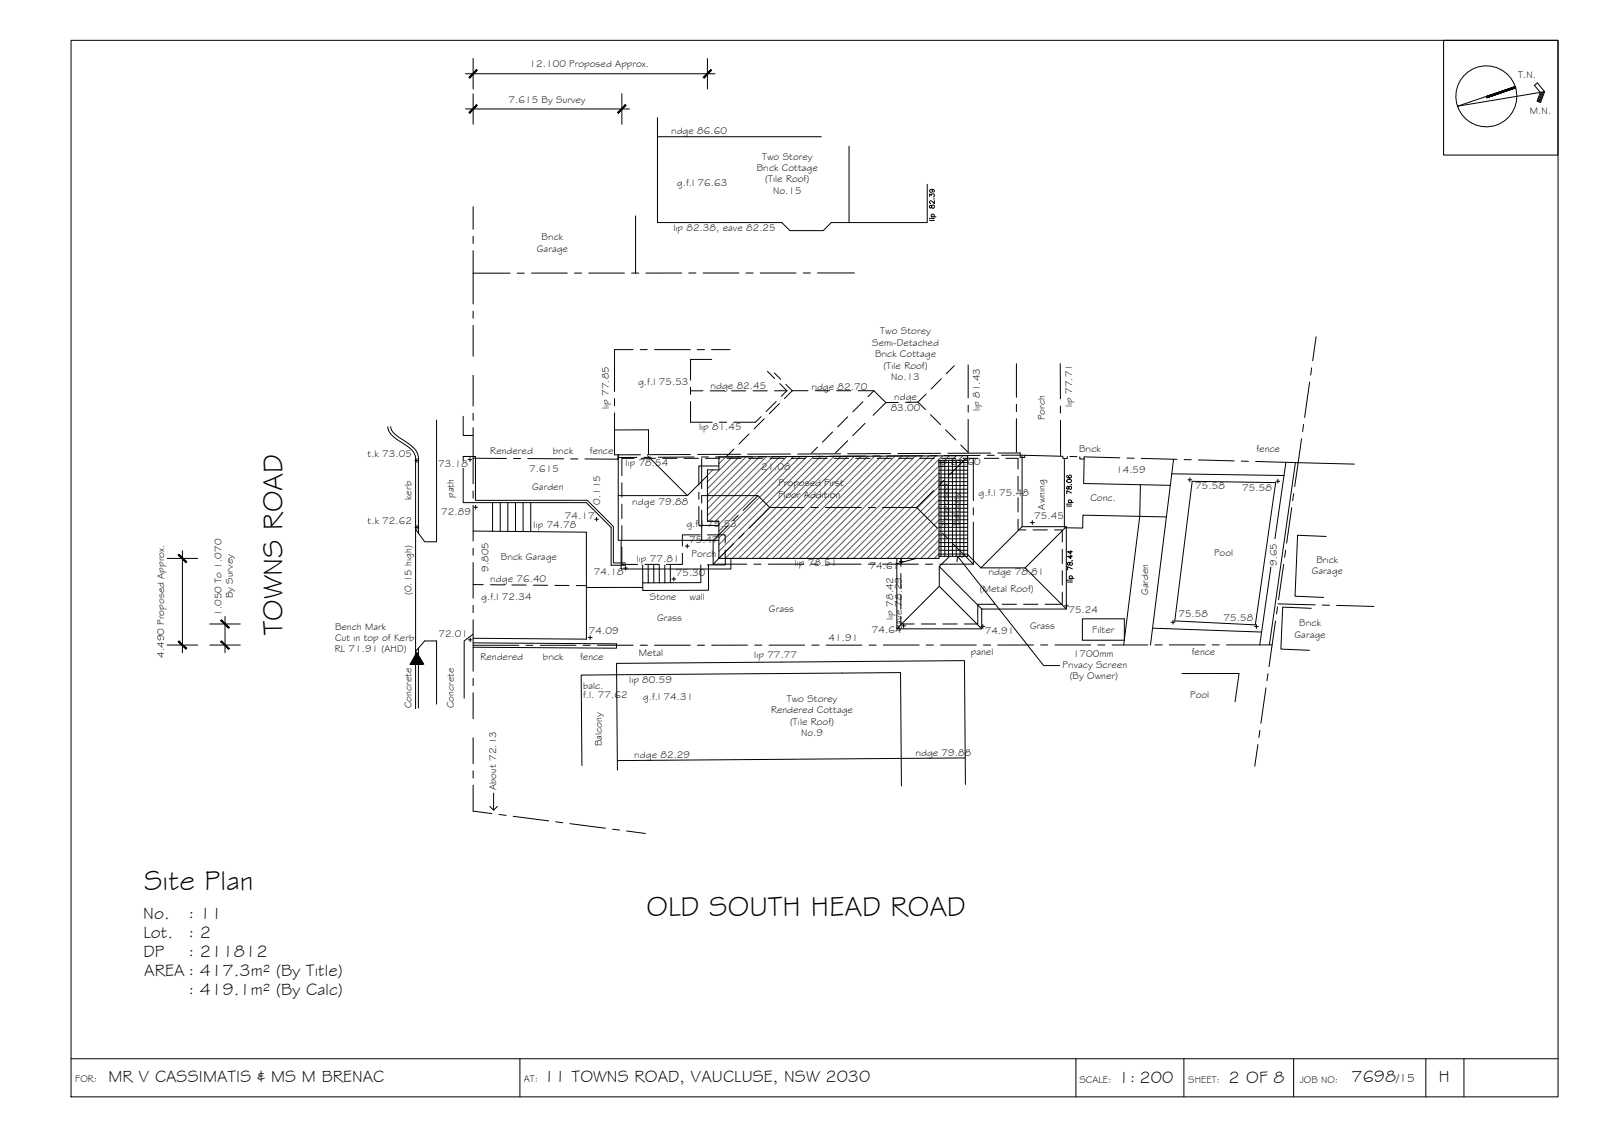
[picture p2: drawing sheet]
<svg xmlns="http://www.w3.org/2000/svg" width="420mm" height="297mm" viewBox="0 0 420 297" stroke-linecap="round" stroke-linejoin="round" font-family="sans-serif">
<!-- layer: BORDER -->
<g fill="none" stroke="#000" stroke-width=".26">
<path d="M18.6 10.6h390v277h-390zM378.6 10.6h30v30.1h-30zM397.4 22.7l-15.1 5.1 22.8-3.8-1.9-2.3-.8 .7 1.6 1.8-.9 2.3 1 .4 1-2.9M397.5 23l-7.6 2.6M404.2 24.2l-.8 2.4M404.5 24.1l-.9 2.6M404.8 24.1l-1 2.7M18.6 277.6h390M136.4 277.6v10M282.2 277.6v10M310.5 277.6v10M339.3 277.6v10"/>
<path d="M374 277.6v10M383.9 277.6v10"/>
<circle cx="389.8" cy="25.3" r="8"/>
</g>
<g fill="#000" stroke="#000" stroke-width=".26">
<path d="M389.8 25.3l7.6-2.6zM389.8 25.3l7.6-2.6 .1 .3z"/>
<path d="M389.8 25.3l.1 .3 7.6-2.6zM389.9 25.6l7.6-2.6z"/>
</g>
<!-- layer: HGTS_11 -->
<g fill="none" stroke="#000" stroke-width=".26">
<path d="M243.9 57.3h.1M243.8 51.5v-.6l.5 .3a.41 .41 0 0 1 .7-.3 .41 .41 0 0 1-.2 .7M243.8 57.8h1.3M243.9 53.9v.6h.3a.5 .5 0 0 1 .2-.6 .5 .5 0 0 1 .6 0l.1 .4-.3 .3-.4-.2-.2-.5zM244.2 49.6a.39 .39 0 0 1 .4 .6 .39 .39 0 0 1-.6 .1 .39 .39 0 0 1 0-.6h.8l.3 .3-.2 .4M244.2 57.3h.9M244.2 56.8h1.3M244.4 56.8a.39 .39 0 0 1 0-.5 .39 .39 0 0 1 .5 0 .39 .39 0 0 1 0 .5M245 52.1h-.1M245.1 52.6v.8l-1.1-.8-.2 .5 .3 .3M123.3 120v1M108.8 120.7h1"/>
<path d="M108.8 138.2h1M109.3 120.3v1M109.4 137.7v1M122.8 120.5h.9M124.3 133h1M124.7 132.5v1M156 136.1h1M156.5 135.6v1M270.2 137h1.1M270.7 136.5v1M279.8 132.7h1.2M279.9 132.2h.1"/>
<path d="M279.9 127.6v.6h.3a.5 .5 0 0 1 .2-.6 .5 .5 0 0 1 .6 0v.4l-.2 .3-.4-.2-.2-.5zM279.9 125.8a.62 .62 0 0 1 .7-.2 .62 .62 0 0 1 .4 .7 .62 .62 0 0 1-.8 .3 .62 .62 0 0 1-.3-.8zM280 124.6l-.1 .1a.57 .57 0 0 0 .5 .6 .57 .57 0 0 0 .6-.6 .39 .39 0 0 0-.7 0 .39 .39 0 0 0 .3 .6M280.2 132.2h.8M280.2 131.7h1.3M280.4 131.7a.39 .39 0 0 1-.1-.5 .39 .39 0 0 1 .6 0 .39 .39 0 0 1-.1 .5M281 127h-.1M281 129.2l-1.2-.6v.9M311.6 125.8h1M312.1 125.3v1M334.6 126.2h1M335.1 125.7v1"/>
<path d="M163.6 148.9h1M164.1 148.5v1M176.2 151.8h1M176.7 151.3v1M179.8 143.2h.9M180.2 142.7v1M235.9 147.2h1M236.4 146.7v1M279.2 158.8h1M279.7 158.3v1M280.1 152.1h.1M280 152.6h1.2"/>
<path d="M280.1 147.5v.6h.3a.51 .51 0 0 1 .2-.6 .51 .51 0 0 1 .6 0v.6l-.2 .1h-.3l-.3-.7zM280.4 152.1h.8M280.4 151.7h1.3M280.6 151.7a.39 .39 0 0 1 0-.6 .39 .39 0 0 1 .5 0 .39 .39 0 0 1 0 .6M280.8 145.5v.9l-.8-.6h1.2M280.8 144.3v.9l-.8-.6h1.2M281.2 146.9l-.1 .1M281.2 149.2l-1.2-.6v.8M122.8 167.7h1M123.3 167.3v.9M154.3 167.1h1M154.8 166.7v1"/>
<path d="M236.5 164.1h1M237 163.6v1M257.3 164.2h1M257.8 163.7v1.1M307.1 163.1h1M307.6 162.6v1M329 164.3h1M329.5 163.8v1"/>
</g>
<!-- layer: EXISTING -->
<g fill="none" stroke="#000" stroke-width=".26">
<path d="M101.7 111.9a4.2 4.2 0 0 0 2.3 3.2 16.5 16.5 0 0 1 4.5 3.5l.5 1.6v50.6M102.5 111.9a3.4 3.4 0 0 0 2 2.6 12.8 12.8 0 0 1 4.9 4.1l.3 1.6v19.6M114.5 110.1v31.9h-3.1l-2.4-3.2M121.5 109.2v5h2.6M168 119.2h-5.9M181.1 119.2h-11.3M194.2 119.1h-11.2M207.3 119l-11.2 .1M220.5 119h-11.3M233.6 118.9l-11.3 .1M246.7 118.8l-11.2 .1M259.8 118.8h-11.2"/>
<path d="M261.7 118.8h5.9v1.1h1.2v-.5M278.8 119.6v.6h1.1v-.5M283.2 119.8v.5h1.1l.1-.5M121.5 122.8v9h32.3l6.5 6.5v9.9h3.7M121.5 120.8v-1.1h3.2v11.5h29.3l6.9 6.8v9.6h3.1M124.1 139.2l29.7 .3v28.1l-29.7-.3M129.2 131.8v7.5M131.2 131.8v7.5M133.2 131.8v7.5M135.2 131.8v7.5M137.2 131.8v7.6M139.2 131.8v7.6"/>
<path d="M163.1 126.6v3.7M163.1 132.2v3.7M163.1 137.8v3.8M166.3 120.2h-3.2v4.5M168.2 120.2h3.7M173.8 120.2h3.8M179.4 120.2h3.8M185 120.2h3.8M190.7 120.2h3.7M196.3 120.2h3.8M201.9 120.2h3.8M207.5 120.2h3.8"/>
<path d="M213.2 120.2h3.7M218.8 120.2h3.8M224.4 120.2h3.8M230 120.2h3.8M235.7 120.2h3.7M241.3 120.2h3.8M246.9 120.2h3.8M252.5 120.2h3.8M258.2 120.2h3.7M263.8 120.2h3.2v2.8M267 136.1v2.8h2.1M267 124.9v3.7"/>
<path d="M267 130.5v3.7M270.9 138.9h3.8M276.6 138.9h2v3.2M284.3 120.3l-.1 6.5 14.9 .3-.2 8.3-14.9-.3v3.3h-4.8M299.1 127.1l7.8 .1M305.9 135.5l-7-.1-4.2 33.7M307.3 124.2l29.4 .5M307.8 120.4l-6.1 48.7M312.7 126.2l21.9 .3-5.4 37.3-21.1-1zM337.3 121.2l-2.9 20M339.8 121.3l-6.9 47.7M124.1 153.3h2.7"/>
<path d="M128.6 153.3h3.8M134.2 153.4h3.8M139.9 153.4l3.7 .1M145.5 153.5h3.8M151.1 153.5h2.7M163.1 143.4v4.6h4.2M168.6 154h-14.8M169.1 148h3.8M170 148.2v4.6M171.5 148.2v4.6M172.9 148.1v4.7M174.4 148.1v4.7"/>
<path d="M175.8 148.1v4.7h-7.2v-4.6M179 145v3h-4.2M183.6 140.2h-4.6v3M183.8 148.1v4.7h-8M185.5 140.2h4.7v2.2M185.8 148.1v6.6l-17.2 .1v-2M190.2 144.2v2.2h6M190.2 146.4v1.7h-4.7M198 146.4h3.8M203.7 146.4h3.7M209.3 146.4h3.7M214.9 146.4h3.8"/>
<path d="M220.5 146.4h3.8M226.2 146.4h3.7M231.8 146.4h4.5v2M236.3 150.3v3.8M236.3 155.9v3.8M261 158.4h-4.6v5.2h-3.5M262.8 158.4h3.8M268.5 158.4h3.7M278.6 155.2v3.2h-4.5M278.6 144v3.7M278.6 149.6v3.8M333.3 148.7l-2.9 20.4"/>
<path d="M109.7 169.9v15.7M124.1 166.3l-2.4 1.7v15M124.1 168.5l37.6 .3v1.1l-37.6-.2M236.3 161.6v2h3.5M241.7 163.6h3.7M247.3 163.6h3.7M283.9 162.2h11v5.6h-11zM302.3 164.7l28.6 1M310 176.6h15l-1.1 7.4M114.5 184.6v-16.6h-3.1l-2.4 2.8v15"/>
</g>
<!-- layer: BDY_03 -->
<path d="M162.1 119.8v.6" fill="none" stroke="#000" stroke-width=".26"/>
<!-- layer: BOUNDARY -->
<g fill="none" stroke="#000" stroke-width=".26">
<path d="M124.1 54.2v5.9M124.1 62v1.9M124.1 65.7v14M124.1 71.6h9.7M135.6 71.6h1.9M139.4 71.6h9.4M150.7 71.6h1.8M154.4 71.6h9.4M165.7 71.6h1.8M178.8 71.6h-9.4M180.6 71.6h1.9M184.4 71.6h9.4"/>
<path d="M195.7 71.6h1.8M199.4 71.6h9.4M212.5 71.6h-1.8M214.4 71.6h9.7M124.1 81.6v1.9M124.1 85.3v8.1M124.1 98.4v8.1M344 96.4l-.2 1.9M345.2 88.3l-.9 6.3M124.1 108.3v1.9M124.1 112.1v8.1M167 119.9h-4.9v.5l-8.7-.1"/>
<path d="M168.9 119.9h1.9M182 119.8l-9.3 .1M185.8 119.8h-1.9M197 119.7l-9.4 .1M200.8 119.7h-1.9M212 119.6l-9.3 .1M215.8 119.6h-1.9M227 119.6h-9.3M230.8 119.5l-1.9 .1M242 119.5h-9.4M243.9 119.5h1.9M257 119.4h-9.3"/>
<path d="M258.9 119.4h1.9M262.7 119.4l16 .2M280.6 119.7h1.9M284.3 119.8l9.4 .2M341.4 115l-.9 6.3 14.7 .4M341.9 111.3l-.3 1.8M343.5 100.2l-1.3 9.2M124.1 128.7v1.9M124.1 132.5v9.4M132.8 120.2l-8.7-.1v6.7M134.7 120.2h1.9M138.4 120.2l9.4 .1"/>
<path d="M149.7 120.3h1.9M295.6 120.1h1.8M299.3 120.2l9.4 .2M310.6 120.5h1.8M314.3 120.6l9.4 .2M325.6 120.9h1.8M329.3 121l11.2 .3-.9 6.2M338.8 133.1l-1.4 9.3M339.3 129.4l-.3 1.8M124.1 143.7v1.9M124.1 147.5v9.3M124.1 158.7v1.9"/>
<path d="M335.1 159.1l-.3 1.9M335.2 158.3l9.7 .3M336.7 148l-1.4 9.2M337.2 144.2l-.3 1.9M346.8 158.6l1.9 .1M350.5 158.7l9.8 .3M124.1 162.5v6.7h11.9M124.1 169.2v6.8M124.1 177.9v1.8M137.9 169.2h1.9M141.7 169.2h9.4M152.9 169.2h1.9"/>
<path d="M156.7 169.2h9.4M167.9 169.2h1.9M171.7 169.2h9.3M182.9 169.2h1.9M196.1 169.1l-9.4 .1M197.9 169.1h1.9M201.7 169.1h9.4M212.9 169.1h1.9M216.7 169.1h9.3M227.9 169.1h1.9M231.7 169.1h9.4M242.9 169.1h1.9"/>
<path d="M246.7 169.1h9.4M257.9 169.1h1.9M271 169.1h-9.3M272.9 169.1h1.9M276.7 169.1h9.4M287.9 169.1h1.9M291.7 169.1h9.4M304.8 169.1h-1.9M306.7 169.1h9.3M317.9 169.1h1.9M332.6 176.6l-.3 1.9M333.6 169.1l-.8 5.7"/>
<path d="M334.5 162.8l-.9 6.3h-11.9M124.1 181.6v6.8M124.1 193.4v6.8M329.9 195.2l-.8 5.7M330.4 191.5l-.2 1.8M332 180.3l-1.3 9.3M124.1 202.1v1.9M124.1 205.8v6.9l4.9 .6M130.9 213.5l1.8 .3M134.6 214l9.3 1.2M145.8 215.4l1.8 .3M149.5 215.9l9.3 1.2"/>
<path d="M160.6 217.4l1.9 .2M164.3 217.9l5 .6"/>
</g>
<!-- layer: BLD_01 -->
<path d="M162.1 119.2v1.2" fill="none" stroke="#000" stroke-width=".26"/>
<!-- layer: ROOFPLAN EXIST. -->
<g fill="none" stroke="#000" stroke-width=".26">
<path d="M172.4 30.8v27.5h32.6l2.2 2.2h8.7l2.1-2.2h25.2v-10M172.4 35.8h43M222.7 38.3v20M166.7 56.6v15M166 91.7h-4.8v11M167.9 91.7h1.9M171.6 91.7h9.4M182.9 91.7h1.9M186.6 91.7h4.9M186.7 94.2h-5.6v5.5M201.3 97.4l1.9 1.8M203.1 97.8l1.7 1.7"/>
<path d="M246.9 99.3l-2.7 2.7M250.3 95.9l-2.1 2.1M253.9 95.7v8.6M266.6 95.4v8.8M278.1 95.3v9.3M161.2 108.3v10.9h.9v22.5h26.4M161.2 112.7h8.9v6.3M161.2 104.5v1.9M169.8 119.5l10.5 10.4 5.2-5.2M181.1 101.5v1.9M181.1 105.3v5.4h5.7M181.1 102.5h3.3"/>
<path d="M186.3 102.5h3.7M188.7 110.7h1.8M191.9 102.5h3.7M192.5 117.7l-2.1 2.1M196.5 113.8l-2.7 2.6M197.5 102.5h3.7M199.6 109.2l-1.5 1.5h-5.7M200.4 109.8l-2.6 2.6M203.6 105.3l-2.7 2.6M204.4 105.8l-2.6 2.7M204.5 100.6l1.9 1.8M206.1 100.8l1.7 1.6"/>
<path d="M206.4 102.4l-3.3 .1M206.4 102.4l-1.5 1.5M207.8 102.4l-2.1 2.1M207.8 102.4h4.1M213.8 102.4h3.8M214.4 117.2l-1.6 1.6M218.4 113.3l-2.7 2.6M219.4 102.4h3.8M222.3 115.5l-3.2 3.3M222.3 109.3l-2.6 2.6M225.1 102.4h4.1l3.1 3.2M226.3 105.3l-2.6 2.7"/>
<path d="M226.9 111l-3.2 3.2M229.2 102.4l-1.5 1.6M232.3 105.6l-3.3 3.3M235.6 105.5l-3.3 .1M240.8 105.4l1.9 2M240.8 105.4l-3.3 .1M242.9 103.3l-2.1 2.1M244 108.7l2.7 2.7M248 112.7l2.7 2.6M253.9 110v8.6l-1.9-1.9M253.9 106.2v1.9M266.6 106v1.9"/>
<path d="M266.6 109.8v8.7M268.1 119.5v18.6h11.6v21.6h-22.2v5.2h-22.3v-18.5M278.1 106.5v1.8M278.1 110.2l.1 9.2M162.1 129.9h18.2M268.1 138.1l-10.8 10.8h11.6M279.2 120.5v17.6M279.7 138.1l-10.8 10.8 10.8 10.8M162.9 141.7v7.5h28.8v-2.8M240.2 146.4l-5 1.4M246.3 153.7v-5.2l11.2 11.2M249 145.9l-2.7 2.6"/>
<path d="M253.8 145.4l3.5 3.5M343.9 159.5l-7.5-.3-.4 10-.1 1 7.5 .3M347.8 140.6l-7.5-.3-.7 16 7.5 .3M235.2 164.9l11.1-11.2 11.2 11.2M253.2 198.7l-91.3 .7M152.6 200.7l-.2-23.7 83.8-.7 .2 29.8M161.9 201.9l-.2-28 91.2-.7 .3 32.5"/>
</g>
<!-- layer: TEXT -->
<path d="M109.3 171l1.8 3h-3.5zM107.6 174h3.5z" fill="#000" stroke="#000" stroke-width=".26"/>
<!-- layer: HATCH -->
<g fill="none" stroke="#545454" stroke-width=".26">
<path d="M188.6 119.8h-.1M190.3 119.8l-1.8 1.8M192.1 119.8l-6.6 6.6M193.9 119.8l-8.4 8.3M195.7 119.8l-10.2 10.1M197.4 119.8l-11.9 11.8M199.2 119.7l-13.7 13.7M201 119.7l-15.5 15.5M202.8 119.7l-17 17M204.6 119.7l-17 17M206.3 119.7l-17.8 17.8M208.1 119.7l-19.6 19.6"/>
<path d="M209.9 119.7l-21.4 21.3M211.7 119.7l-23.2 23.1M213.4 119.7l-24.9 24.9M215.2 119.7l-26.7 26.6M217 119.6l-26.8 26.8M218.8 119.6l-26.8 26.8M220.5 119.6l-26.7 26.8M222.3 119.6l-26.8 26.8M224.1 119.6l-26.8 26.8M225.9 119.6l-26.8 26.8M227.7 119.6l-26.8 26.8M229.4 119.6l-26.8 26.8"/>
<path d="M231.2 119.6l-26.8 26.8M233 119.6l-26.9 26.8M234.7 119.6l-26.8 26.8M236.5 119.6l-26.8 26.8M238.3 119.5l-26.8 26.9M240.1 119.5l-26.9 26.9M241.9 119.5l-26.9 26.9M243.6 119.5l-26.8 26.9M245.4 119.5l-26.9 26.9M247.2 119.5l-26.9 26.9M249 119.5l-1.2 1.2M250.7 119.5l-1.1 1.2"/>
<path d="M252.5 119.5l-1.2 1.2M253.8 120l-.7 .7M187 123.2l-1.5 1.4M246.3 122.2l-24.2 24.2M246.3 123.9l-22.5 22.5M246.3 125.7l-20.7 20.7M246.3 127.5l-18.9 18.9M246.3 129.2l-17.2 17.2M246.3 131l-15.4 15.4M246.3 132.8l-13.6 13.6M246.3 134.5l-11.9 11.9M246.3 136.3l-10.1 10.1"/>
<path d="M246.3 138.1l-8.3 8.3M246.3 139.9l-6.6 6.5M246.3 141.6l-4.8 4.8M246.3 143.4l-3 3M246.3 145.2l-1.3 1.2"/>
</g>
<!-- layer: NEWWORK -->
<path d="M253.8 120.7h-7.5v25.7h-57.8v-9.7h-3v-13.5h3v-3.4l65.3-.3v26.4h-7.5" fill="none" stroke="#000" stroke-width=".26"/>
<!-- layer: TILES -->
<g fill="none" stroke="#000" stroke-width=".26">
<path d="M246.3 121.3h7.5M246.3 122.3h7.5M246.3 123.3h7.5M246.3 124.3h7.5M246.3 125.3h7.5M246.3 126.3h7.5M246.3 127.3h7.5M246.3 128.3h7.5M246.3 129.3h7.5M246.3 130.3h7.5M246.3 131.3h7.5M246.3 132.3h7.5"/>
<path d="M246.3 133.3h7.5M246.3 134.3h7.5M246.3 135.3h7.5M246.3 136.3h7.5M246.3 137.3h7.5M246.3 138.3h7.5M246.3 139.3h7.5M246.8 120.7v25.2M247.8 120.7v25.2M248.8 120.7v25.2M249.8 120.7v25.2M250.8 120.7v25.2"/>
<path d="M251.8 120.7v25.2M252.8 120.7v25.2M246.3 140.3h7.5M246.3 141.3h7.5M246.3 142.3h7.5M246.3 143.3h7.5M246.3 144.3h7.5M246.3 145.3h7.5"/>
</g>
<!-- layer: ROOFPLAN NEW -->
<g fill="none" stroke="#000" stroke-width=".26">
<path d="M183.3 132.8v4.9h5.2M183.3 129v1.9M184 120.2v7.9M184 130v1.9M184 133.7v8h3M184 129.9h14.8M188.5 122.2h-5.2v4.9M190.9 137.8l-3.9 3.9M193.6 135.1l-1.4 1.4M195.1 139.8l-1.3 1.3M198.8 129.9l3.1 3.1M198.8 129.9l-3.9 3.9"/>
<path d="M210.8 133h-8.9l-5.4 5.5M212.7 133h1.9M216.5 133h9.4M227.7 133h1.9M231.5 133h8.9M244.8 128.6l-4.4 4.4 5.5 5.5M247.2 139.8l1.3 1.3M247.5 126l-1.3 1.3M253.2 120.2l-4.4 4.4M255.3 120.2v11M255.3 133.1v1.9M255.3 136.9v11"/>
<path d="M187 141.7v6.2M187 147.9h8.8M192.5 142.5l-5.5 5.4M197.7 147.9h1.9M201.5 147.9h9.3M212.7 147.9h1.9M216.5 147.9h9.4M227.7 147.9h1.9M231.5 147.9h9.3M242.7 147.9h1.9M246.5 147.9h8.8M249.8 142.5l5.5 5.4"/>
</g>
<!-- layer: 0 -->
<path d="M251.1 145.9l22.6 28.6h4.2M252.5 146l-1.4-.1-.1 1.3M128.5 211.4l1 1 1-1M129.5 207.9v4.5" fill="none" stroke="#000" stroke-width=".26"/>
<!-- layer: DIMENSION -->
<path d="M122.1 19.3h65.4M124.1 15.3v8M185.5 15.3v8M122.1 28.6h43M124.1 24.6v8M163.1 24.6v8M43.8 146.4h8M47.8 144.4v26.7M43.8 169.1h8M55 163.6h8M55 169.1h8M59 161.6v9.5" fill="none" stroke="#000" stroke-width=".26"/>
<!-- layer: 0 -->
<g fill="#000" stroke="#000" stroke-width=".26">
<path d="M125 18.2l-1.8 2.3 2-2zM125 18.2l-1.8 2.3-.2-.3z"/>
<path d="M125 27.5l-1.8 2.2 2-2zM125 27.5l-1.8 2.2-.2-.2z"/>
<path d="M162 29.5l.2 .2 1.8-2.2zM164 27.5l.2 .2-2 2z"/>
<path d="M186.4 18.2l-2 2 .2 .3zM186.4 18.2l.2 .3-2 2z"/>
<path d="M46.7 145.5l2.1 2 .2-.2zM47 145.3l2 2-2.3-1.8z"/>
<path d="M47 168l-.3 .2 2.3 1.8zM46.7 168.2l2.3 1.8-.2 .2z"/>
<path d="M58.1 168l-.2 .2 2.2 1.8zM57.9 168.2l2.2 1.8-.2 .2z"/>
<path d="M57.9 162.7l2 2 .2-.2zM58.1 162.5l2 2-2.2-1.8z"/>
</g>
<g font-size="7.5">
<text x="74.1" y="166.5" transform="rotate(-90 74.1 166.5)">TOWNS ROAD</text>
<text x="37.8" y="233.3">Site Plan</text>
<text x="169.6" y="240.2">OLD SOUTH HEAD ROAD</text>
</g>
<g font-size="4.5">
<text x="37.6" y="240.8">No.</text>
<text x="37.6" y="245.8">Lot.</text>
<text x="49.4" y="240.8">: 11</text>
<text x="49.4" y="245.8">: 2</text>
<text x="37.6" y="250.9">DP</text>
<text x="49.4" y="250.9">: 211812</text>
<text x="37.8" y="255.9">AREA : 417.3m² (By Title)</text>
<text x="49.4" y="260.9">: 419.1m² (By Calc)</text>
<text x="28.4" y="283.6">MR V CASSIMATIS &amp; MS M BRENAC</text>
<text x="142.6" y="283.6">11 TOWNS ROAD, VAUCLUSE, NSW 2030</text>
<text x="293.4" y="283.9">1: 200</text>
<text x="322.2" y="283.9">2 OF 8</text>
<text x="354.4" y="283.8">7698</text>
<text x="377.4" y="283.7">H</text>
</g>
<text font-size="3.2" x="366.2" y="283.8">/15</text>
<g font-size="2.6">
<text x="138.9" y="17.6">12.100 Proposed Approx.</text>
<text x="398.2" y="20.5">T.N.</text>
<text x="133.4" y="27">7.615 By Survey</text>
<text x="401.3" y="30">M.N.</text>
<text x="176" y="35.2">ridge 86.60</text>
<text x="199.9" y="41.8">Two Storey</text>
<text x="198.5" y="44.8">Brick Cottage</text>
<text x="200.7" y="47.8">(Tile Roof)</text>
<text x="177.5" y="48.8">g.f.l 76.63</text>
<text x="202.7" y="50.8">No.15</text>
<text x="142" y="63">Brick</text>
<text x="176.6" y="60.6">lip 82.38, eave 82.25</text>
<text x="140.8" y="66.1">Garage</text>
<text x="230.9" y="87.7">Two Storey</text>
<text x="228.8" y="90.6">Semi-Detached</text>
<text x="229.5" y="93.7">Brick Cottage</text>
<text x="167.4" y="100.9">g.f.l 75.53</text>
<text x="231.7" y="96.7">(Tile Roof)</text>
<text x="233.8" y="99.7">No.13</text>
<text x="159.7" y="107.2" transform="rotate(-90 159.7 107.2)">lip 77.85</text>
<text x="186.3" y="102">ridge 82.45</text>
<text x="212.8" y="102.1">ridge 82.70</text>
<text x="233.6" y="107.6">83.00</text>
<text x="234.5" y="104.8">ridge</text>
<text x="256.9" y="107.8" transform="rotate(-90 256.9 107.8)">lip 81.43</text>
<text x="281.2" y="106.7" transform="rotate(-90 281.2 106.7)">lip 77.71</text>
<text x="183.3" y="112.8">lip 81.45</text>
<text x="274.1" y="110.1" transform="rotate(-90 274.1 110.1)">Porch</text>
<text x="96.4" y="119.9">t.k 73.05</text>
<text x="128.6" y="119.1">Rendered</text>
<text x="145" y="119.1">brick</text>
<text x="154.7" y="119.1">fence</text>
<text x="283" y="118.4">Brick</text>
<text x="329.5" y="118.4">fence</text>
<text x="114.9" y="122.4">73.18</text>
<text x="138.8" y="123.8">7.615</text>
<text x="164.1" y="122.1">lip 78.54</text>
<text x="199.6" y="123.3">21.08</text>
<text x="246" y="121.9">lip 81.60</text>
<text x="292.7" y="124">14.59</text>
<text x="107.9" y="131" transform="rotate(-90 107.9 131)">kerb</text>
<text x="119" y="130.5" transform="rotate(-90 119 130.5)">path</text>
<text x="139.6" y="128.4">Garden</text>
<text x="204.1" y="130.4">Floor Addition</text>
<text x="204.1" y="127.5">Proposed First</text>
<text x="256.6" y="130.1">g.f.l 75.48</text>
<text x="286" y="131.4">Conc.</text>
<text x="313.5" y="128.2">75.58</text>
<text x="325.8" y="128.6">75.58</text>
<text x="96.4" y="137.4">t.k 72.62</text>
<text x="115.7" y="134.9">72.89</text>
<text x="148.2" y="136">74.17</text>
<text x="157.4" y="132.4" transform="rotate(-90 157.4 132.4)">0.115</text>
<text x="165.8" y="132.3">ridge 79.88</text>
<text x="248.8" y="137.9" transform="rotate(-90 248.8 137.9)">Proposed</text>
<text x="251.7" y="137.8" transform="rotate(-90 251.7 137.8)">Balcony</text>
<text x="271.2" y="136.2">75.45</text>
<text x="274.1" y="133.6" transform="rotate(-90 274.1 133.6)">Awning</text>
<text x="140" y="138.4">lip 74.78</text>
<text x="180" y="138.2">g.f.l 75.53</text>
<text x="180.7" y="142.3">75.47</text>
<text x="128.1" y="149.9" transform="rotate(-90 128.1 149.9)">9.805</text>
<text x="131.4" y="146.8">Brick Garage</text>
<text x="167" y="147.2">lip 77.81</text>
<text x="181.3" y="146">Porch</text>
<text x="208.4" y="148.3">lip 78.51</text>
<text x="228.1" y="149.1">74.61</text>
<text x="318.4" y="145.7">Pool</text>
<text x="334.8" y="148.4" transform="rotate(-90 334.8 148.4)">9.65</text>
<text x="345.3" y="147.5">Brick</text>
<text x="128.6" y="152.7">ridge 76.40</text>
<text x="155.8" y="150.8">74.18</text>
<text x="177.2" y="151">75.30</text>
<text x="257" y="155.1">(Metal Roof)</text>
<text x="259.3" y="150.7">ridge 78.81</text>
<text x="301.2" y="156" transform="rotate(-90 301.2 156)">Garden</text>
<text x="344.1" y="150.5">Garage</text>
<text x="58.1" y="161.5" transform="rotate(-90 58.1 161.5)">1.050 To 1.070</text>
<text x="61.1" y="156.9" transform="rotate(-90 61.1 156.9)">By Survey</text>
<text x="107.9" y="156" transform="rotate(-90 107.9 156)">(0.15 high)</text>
<text x="126.2" y="157.3">g.f.l 72.34</text>
<text x="170.4" y="157.4">Stone</text>
<text x="180.8" y="157.4">wall</text>
<text x="201.7" y="160.4">Grass</text>
<text x="280.2" y="160.7">75.24</text>
<text x="309.1" y="161.6">75.58</text>
<text x="87.9" y="165.1">Bench Mark</text>
<text x="115" y="166.9">72.01</text>
<text x="154.5" y="166.1">74.09</text>
<text x="172.3" y="162.8">Grass</text>
<text x="217.3" y="168">41.91</text>
<text x="228.7" y="166">74.64</text>
<text x="234.3" y="162.5" transform="rotate(-90 234.3 162.5)">lip 78.42</text>
<text x="236.5" y="165.2" transform="rotate(-90 236.5 165.2)">eave 78.29</text>
<text x="258.3" y="166.2">74.91</text>
<text x="270.2" y="164.9">Grass</text>
<text x="286.5" y="165.9">Filter</text>
<text x="320.9" y="162.8">75.58</text>
<text x="339.5" y="167.2">Garage</text>
<text x="340.8" y="164.2">Brick</text>
<text x="43.1" y="172.5" transform="rotate(-90 43.1 172.5)">4.490 Proposed Approx.</text>
<text x="87.8" y="170.9">RL 71.91 (AHD)</text>
<text x="87.9" y="168">Cut in top of Kerb</text>
<text x="126" y="173">Rendered</text>
<text x="142.4" y="173">brick</text>
<text x="152.1" y="173">fence</text>
<text x="167.6" y="171.9">Metal</text>
<text x="197.8" y="172.6">lip 77.77</text>
<text x="254.6" y="171.8">panel</text>
<text x="281.4" y="172.2">1700mm</text>
<text x="312.6" y="171.8">fence</text>
<text x="165" y="179">lip 80.59</text>
<text x="278.6" y="175.1">Privacy Screen</text>
<text x="280.6" y="178.1">(By Owner)</text>
<text x="107.9" y="185.7" transform="rotate(-90 107.9 185.7)">Concrete</text>
<text x="119" y="185.7" transform="rotate(-90 119 185.7)">Concrete</text>
<text x="152.9" y="180.6">balc.</text>
<text x="152.9" y="183.1">f.l. 77.62</text>
<text x="168.6" y="183.6">g.f.l 74.31</text>
<text x="206.3" y="184">Two Storey</text>
<text x="312.2" y="182.9">Pool</text>
<text x="202.2" y="187">Rendered Cottage</text>
<text x="207.2" y="190">(Tile Roof)</text>
<text x="157.8" y="195.7" transform="rotate(-90 157.8 195.7)">Balcony</text>
<text x="210.1" y="193">No.9</text>
<text x="166.3" y="198.6">ridge 82.29</text>
<text x="240.1" y="198.2">ridge 79.88</text>
<text x="130.1" y="207.1" transform="rotate(-90 130.1 207.1)">About 72.13</text>
<text x="19.8" y="283.8">FOR:</text>
<text x="137.4" y="283.6">AT:</text>
<text x="283.1" y="283.9">SCALE:</text>
<text x="311.6" y="283.9">SHEET:</text>
<text x="340.9" y="283.9">JOB NO:</text>
</g>
</svg>
